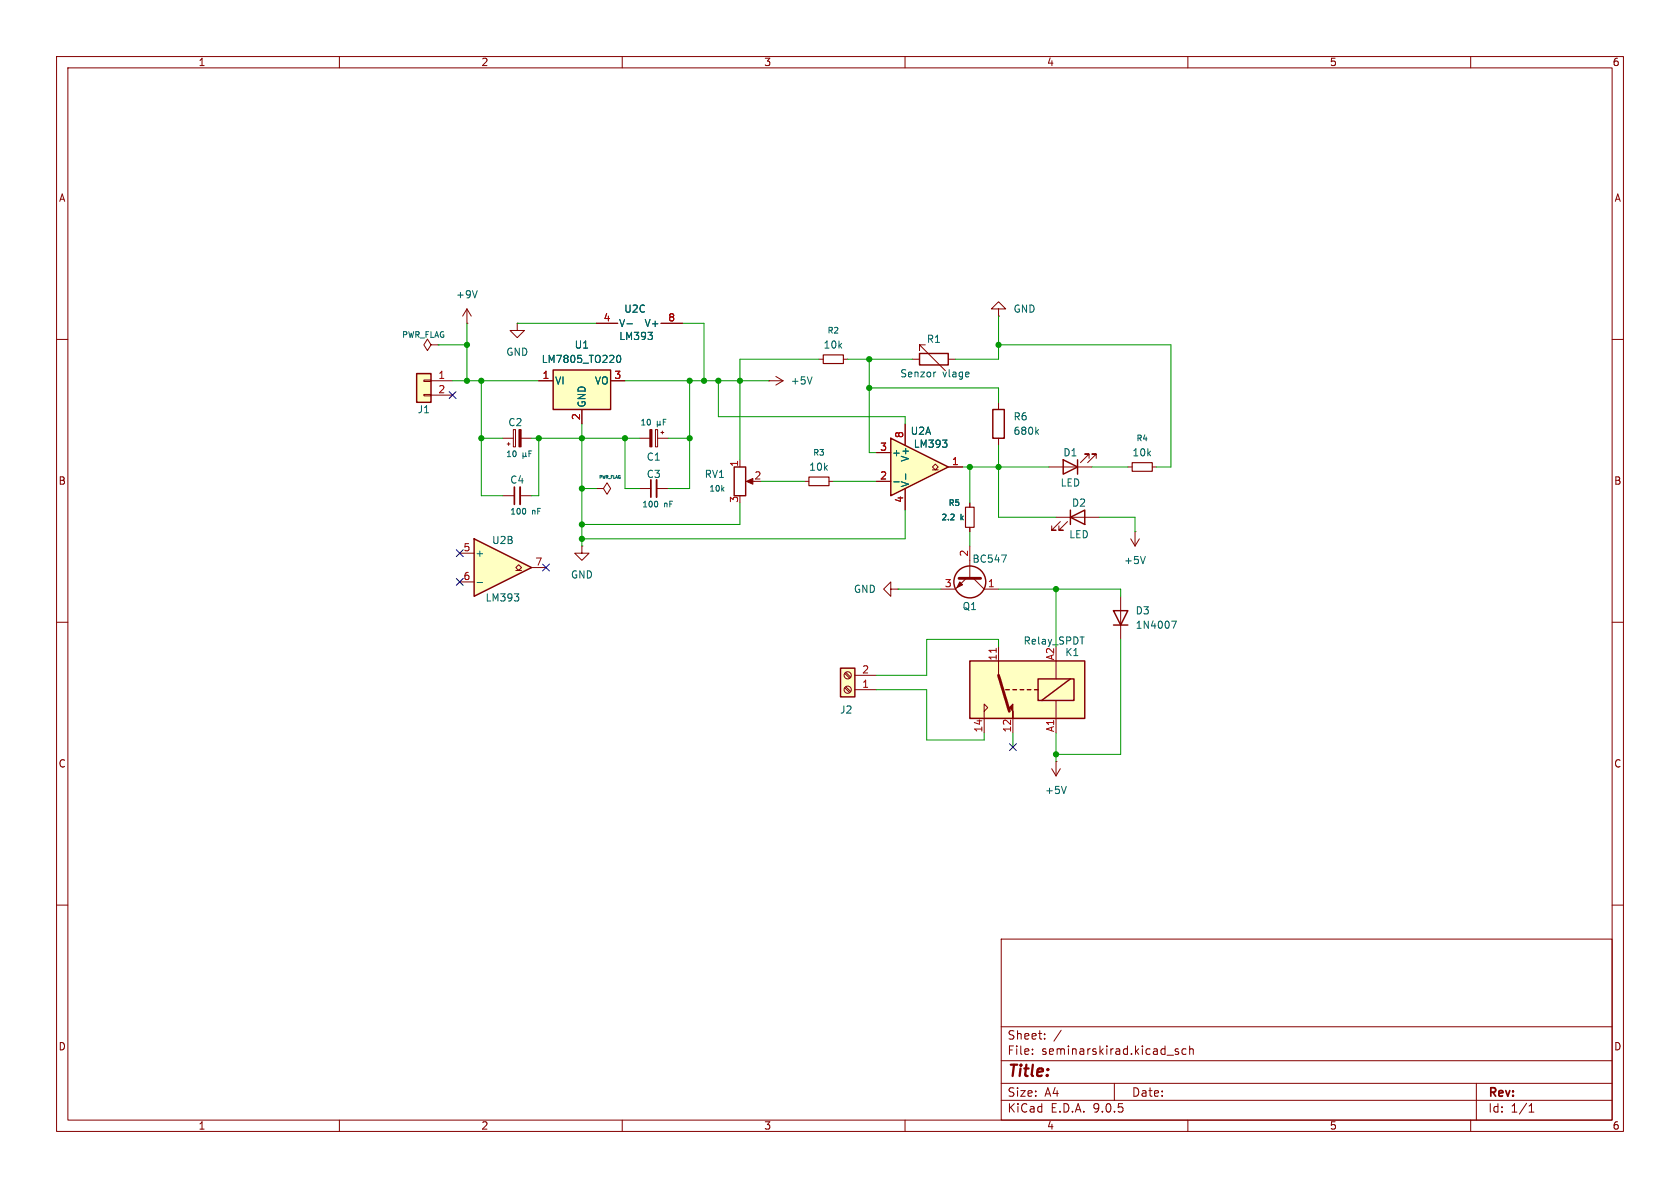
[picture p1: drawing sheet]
<svg xmlns="http://www.w3.org/2000/svg" width="297mm" height="210mm" viewBox="0 0 297 210" stroke-linecap="round" stroke-linejoin="round" font-family="sans-serif">
<g fill="none" stroke="#840000" stroke-width=".18">
<path d="M10 10h277v190h-277zM12 12h273v186h-273zM60 10v2M110 10v2M160 10v2M210 10v2M260 10v2M105.4 57.2h3.8M116.8 57.2h3.8M10 60h2M135.9 67.3h.1M135.9 67.3h2.5"/>
<path d="M137.2 66.5l1.2 .8M138.4 67.3l-1.2 .8M144.8 63.5h.7M149.1 63.5h.8M161.3 63.5h1.3M163.6 61h-1v1v-1l4.5 4.5M167.6 63.5h1.3M285 60h2M130.8 81.3v1.3M132.3 85.1h1M171.4 88.9v.8M171.4 93.2v.8"/>
<path d="M10 110h2M285 110h2M10 160h2M177 166h108v32h-108zM285 160h2M60 198v2M110 198v2M160 198v2M177 194.5h108M177 191.5h108M177 187.5h108M177 181.5h108"/>
<path d="M182.5 186.3v.1M182.5 185.5v.1M184.7 183.6v.1M184.7 182.8v.1M187.6 182.1l-1.3 2M197 191.5v3M208.3 185.5l-.3-.1-.3 .2 .1 .2 .5 .2v.3h-.6M209.7 185.5l-.5-.1-.2 .3v.4l.1 .2h.6M210 198v2M210.3 185.5l.2-.1 .4 .1 .1 .9M210.3 184.9v1.5M260 198v2"/>
<path d="M261 191.5v6.5M270.3 196.6h.9M270.3 195.5l.4-.4v1.5"/>
</g>
<path d="M162.6 62.5h5v2h-5zM129.8 82.6h2v5h-2z" fill="none" stroke="#840000" stroke-width=".25"/>
<path d="M132 85.1l1.1-.5v1z" fill="#840000" stroke="#840000" stroke-width=".18"/>
<path d="M110.8 57.2h1M114.5 58.7h.8l-.4 .5M115.3 59.4v.5M143.6 66.6l-.5 1.3M165.4 65.8h-.2" fill="none" stroke="#006464" stroke-width=".18"/>
<path d="M145.5 62.7h3.6v1.6h-3.6zM170.7 89.7h1.5v3.5h-1.5z" fill="none" stroke="#840000" stroke-width=".2"/>
<path d="M157.5 77.5l10.1 5.1-10.1 5z" fill="#ffffc2"/>
<path d="M157.5 77.5l10.1 5.1-10.1 5zM175.5 72.4h2v5.1h-2zM188 81.3l2.5 1.3-2.5 1.2zM189.2 91.4l2.6-1.2v2.5zM189.2 90.2v2.5M190.5 81.3v2.5" fill="none" stroke="#840000" stroke-width=".25"/>
<g fill="none" stroke="#840000" stroke-width=".18">
<path d="M176.5 54.6h1.3l-1.3-1.3-1.2 1.3h1.2v1.3M176.5 55.9h.1M113 77.5h1.9M115.9 75.9h.4v3.1h-.4zM116.3 77.5h1.8M116.8 76.5h.5M117.1 76.2v.5M160 74.9v3.8M176.5 71.1v1.3M176.5 77.5v1.2M113 86.4h2.1M116.1 86.4h2"/>
<path d="M142.2 85.1h.8M146.6 85.1h.7M154.9 80h2.6M154.9 85.1h2.6M160 86.4v3.8M164.8 83.1h.6l-.6-.5 .6-.6 .5 .6-.5 .5h.5M167.6 82.6h2.6M185.4 82.6h7.6M186.7 91.4h7.6M187.5 92.2l-1.6 1.5h.8h-.8v-.7M188.7 92.2l-1.5 1.5h.8h-.8v-.7M192.5 81v-.7h-.7h.7l-1.5 1.5"/>
<path d="M193.8 81v-.7h-.8h.8l-1.5 1.5M199.4 82.6h.8M203.7 82.6h.8"/>
</g>
<g fill="none" stroke="#006464" stroke-width=".18">
<path d="M116.2 74.5v1M116.2 75l.1 .1 .4-.1M116.7 75l.1 .1M116.7 74.5v.5M117.3 74.6h.3M117.7 74.1h-.4v1M166.6 77.8h.8l-.4 .5M167.3 78.4v.5M183.2 76.3l.4 .5M183.6 75.9l-.5 .5M116.2 88.8v.6M158 85.2h1"/>
<path d="M160.1 83.8v.9"/>
</g>
<path d="M143 84.3h3.6v1.6h-3.6zM200.2 81.8h3.5v1.5h-3.5z" fill="none" stroke="#840000" stroke-width=".2"/>
<path d="M114.9 75.9h.4v3.1h-.4z" fill="#840000" stroke="#840000" stroke-width=".18"/>
<path d="M115.1 84.8v3.1" fill="none" stroke="#840000" stroke-width=".3"/>
<path d="M116.1 84.8v3.1" fill="none" stroke="#840000" stroke-width=".33"/>
<path d="M171.4 116.8h20.4v10.2h-20.4z" fill="#ffffc2"/>
<g fill="none" stroke="#840000" stroke-width=".18">
<path d="M88.9 77.5h1.9M89.7 78.5h.5M89.9 78.2v.5M90.8 75.9h.3v3.1h-.3zM92.1 77.5h1.9M88.9 87.6h2M91.9 87.6h2.1M102.9 96.5v1.3h1.2l-1.2 1.3-1.3-1.3h1.3M102.9 96.5h.1M105.4 86.4h1.3l.6-1.1 .6 1.1-.6 1-.6-1M105.4 86.4h.1M176.5 114.3v5.1"/>
<path d="M186.7 116.8v3.2M174 125.7l.6-.6-.6-.6v5M179.1 127v2.5M186.7 123.8v5.7"/>
</g>
<path d="M171.4 116.8h20.4v10.2h-20.4zM177.8 121.9h.6M179.1 121.9h.6M180.3 121.9h.7M181.6 121.9h.6M182.9 121.9h.6M183.5 120h6.4v3.8h-6.4zM189.2 120l-5.1 3.8" fill="none" stroke="#840000" stroke-width=".25"/>
<g fill="#840000" stroke="#840000" stroke-width=".18">
<path d="M179.1 124.5v2.5v-1.3l-.7-.6z"/>
<path d="M91.7 75.9h.4v3.1h-.4z"/>
</g>
<path d="M176.5 119.4l1.9 6.3" fill="none" stroke="#840000" stroke-width=".51"/>
<path d="M176.1 114.6v.7" fill="none" stroke="#a90000" stroke-width=".18"/>
<path d="M94 79.7h-.5v1M92.5 80v1.1M92.5 80.6l.1 .1 .3-.1M92.9 90.1v.6M92.9 80.6l.2 .1M92.9 80v.6M93.5 80.2h.4" fill="none" stroke="#006464" stroke-width=".18"/>
<path d="M90.9 86.1v3.1" fill="none" stroke="#840000" stroke-width=".3"/>
<path d="M91.9 86.1v3.1" fill="none" stroke="#840000" stroke-width=".33"/>
<path d="M83.8 95.3l10.2 5-10.2 5.1z" fill="#ffffc2"/>
<path d="M83.8 95.3l10.2 5-10.2 5.1z" fill="none" stroke="#840000" stroke-width=".25"/>
<path d="M81.3 97.8h2.5M81.3 102.9h2.5M91.2 100.8h.5l-.5-.5 .5-.5 .5 .5-.5 .5h.5M94 100.3h2.5" fill="none" stroke="#840000" stroke-width=".18"/>
<path d="M84.3 103h1M90.9 105h.8l-.4 .5M91.7 105.6v.5" fill="none" stroke="#006464" stroke-width=".18"/>
<path d="M73.7 66h2.5v5.1h-2.5z" fill="#ffffc2"/>
<path d="M73.7 66h2.5v5.1h-2.5z" fill="none" stroke="#840000" stroke-width=".25"/>
<path d="M82.5 57.2h.1M82.5 54.6l-.7 1.3M82.5 54.6l.8 1.3M82.5 54.6v2.6M91.4 57.2v1.2h1.3l-1.3 1.3-1.2-1.3h1.2M91.4 57.2h.1M74.9 67.2h1.3v.2h-1.3zM74.9 69.7h1.3v.3h-1.3zM76.2 61l-.6-1.1-.7 1.1 .7 1 .6-1h1.3M76.2 67.3h3.8M76.2 69.9h3.8M77.5 61h.1" fill="none" stroke="#840000" stroke-width=".18"/>
<path d="M84.4 51.4l-.5 1.2" fill="none" stroke="#006464" stroke-width=".18"/>
<path d="M97.8 65.4h10.1v7h-10.1z" fill="#ffffc2"/>
<g fill="none" stroke="#840000" stroke-width=".25">
<path d="M97.8 65.4h10.1v7h-10.1zM196.8 108h2.6l-1.3 2.5zM196.8 110.5h2.6"/>
<circle cx="171.4" cy="102.9" r="2.82"/>
</g>
<g fill="none" stroke="#840000" stroke-width=".18">
<path d="M95.2 67.3h2.6M102.9 72.4v2.5M107.9 67.3h2.6M171.4 96.5v5.7M199.9 95.3l.8 1.2M200.7 94h.1M200.7 94v2.5M201.4 95.3l-.7 1.2M157.5 104.1v-1.2l-1.3 1.2 1.3 1.3v-1.3h1.2M158.7 104.1h.1M170.8 102.2l-1.9 1.9h-2.5M172.1 102.2l1.9 1.9h2.5"/>
<path d="M198.1 105.4v7.6M185.9 135.9l.8 1.3M186.7 134.6h.1M186.7 134.6v2.6M187.5 135.9l-.8 1.3"/>
</g>
<path d="M109.2 62.9l.1-.1a.68 .68 0 0 1 .5 .6 .68 .68 0 0 1-.5 .7 .84 .84 0 0 1-.1-1.2zM177.1 98.1h.8l-.5 1.3M202.5 98.4l-.4 1.2M207.1 109.8h.9l-.6 1.3M188.5 139l-.4 1.3" fill="none" stroke="#006464" stroke-width=".18"/>
<path d="M169.5 102.2h3.9" fill="none" stroke="#840000" stroke-width=".51"/>
<path d="M169.7 102.9l.5 .5-1 .5z" fill="#840000" stroke="#840000" stroke-width=".18"/>
<path d="M148.6 118.1h2.5v5.1h-2.5z" fill="#ffffc2"/>
<path d="M148.6 118.1h2.5v5.1h-2.5z" fill="none" stroke="#840000" stroke-width=".25"/>
<g fill="none" stroke="#840000" stroke-width=".18">
<path d="M105.4 57.2h3.8M116.8 57.2h3.8M95.2 67.3h2.6M102.9 72.4v2.5M107.9 67.3h2.6M160 74.9v3.8M154.9 80h2.6M154.9 85.1h2.6M160 86.4v3.8M167.6 82.6h2.6M171.4 88.9v.8M171.4 93.2v.8"/>
<path d="M149.4 119l.8 .9M149.5 118.9l.9 .8M151.1 119.4h3.8M149.4 121.6l.8 .8M149.5 121.4l.9 .9M151.1 121.9h3.8"/>
<circle cx="149.9" cy="119.4" r=".63"/>
<circle cx="149.9" cy="121.9" r=".63"/>
</g>
<g fill="none" stroke="#009600" stroke-width=".18">
<path d="M82.5 57.2v10.1M91.4 57.2h14M120.6 57.2h3.9v10.1M176.5 55.9v7.6h-7.6M77.5 61h5M80 67.3h15.2M85.1 77.5h3.8M85.1 67.3v20.3h3.8M94 77.5h19M95.2 77.5v10.1h-1.2M102.9 74.9v21.6M110.5 67.3h25.4"/>
<path d="M110.5 77.5v8.9h2.5M118.1 77.5h3.8M121.9 67.3v19.1h-3.8M127 67.3v6.4h33v1.2M144.8 63.5h-14v17.8M149.9 63.5h11.4M153.7 63.5v16.5h1.2M153.7 68.6h22.8v2.5M176.5 78.7v12.7h10.2M176.5 61h30.5v21.6h-2.5M102.9 86.4h2.5M130.8 88.9v3.8h-27.9"/>
<path d="M134.6 85.1h7.6M147.3 85.1h7.6M160 90.2v5.1h-57.1M170.2 82.6h15.2M171.4 82.6v6.3M171.4 94v2.5M193 82.6h6.4M194.3 91.4h6.4v2.6M158.7 104.1h7.7M176.5 114.3v-1.3h-12.7v6.4h-8.9M176.5 104.1h21.6v1.3M186.7 104.1v10.2"/>
<path d="M198.1 113v20.4h-11.4M154.9 121.9h8.9v8.9h10.2v-1.3M179.1 129.5v2.6M186.7 129.5v5.1"/>
</g>
<path d="M79.4 69.2l1.2 1.3M80.6 69.2l-1.2 1.3M80.7 97.2l1.2 1.2M81.9 97.2l-1.2 1.2M95.9 99.7l1.2 1.2M97.1 99.7l-1.2 1.2M80.7 102.3l1.2 1.2M81.9 102.3l-1.2 1.2M178.5 131.5l1.2 1.2M179.7 131.5l-1.2 1.2" fill="none" stroke="#000084" stroke-width=".18"/>
<path d="M110.8 57.2h1M114.5 58.7h.8l-.4 .5M115.3 59.4v.5M109.2 62.9l.1-.1a.68 .68 0 0 1 .5 .6 .68 .68 0 0 1-.5 .7 .84 .84 0 0 1-.1-1.2zM166.6 77.8h.8l-.4 .5M167.3 78.4v.5M158 85.2h1M160.1 83.8v.9" fill="none" stroke="#006464" stroke-width=".18"/>
<g fill="#009600" stroke="#009600" stroke-width=".18">
<circle cx="130.8" cy="67.3" r=".46"/>
<circle cx="121.9" cy="67.3" r=".46"/>
<circle cx="127" cy="67.3" r=".46"/>
<circle cx="121.9" cy="77.5" r=".46"/>
<circle cx="124.5" cy="67.3" r=".46"/>
<circle cx="153.7" cy="63.5" r=".46"/>
<circle cx="153.7" cy="68.6" r=".46"/>
<circle cx="176.5" cy="82.6" r=".46"/>
<circle cx="176.5" cy="61" r=".46"/>
<circle cx="171.4" cy="82.6" r=".46"/>
<circle cx="95.2" cy="77.5" r=".46"/>
<circle cx="85.1" cy="77.5" r=".46"/>
<circle cx="102.9" cy="95.3" r=".46"/>
<circle cx="102.9" cy="77.5" r=".46"/>
<circle cx="110.5" cy="77.5" r=".46"/>
<circle cx="102.9" cy="86.4" r=".46"/>
<circle cx="102.9" cy="92.7" r=".46"/>
<circle cx="82.5" cy="67.3" r=".46"/>
<circle cx="82.5" cy="61" r=".46"/>
<circle cx="85.1" cy="67.3" r=".46"/>
<circle cx="186.7" cy="104.1" r=".46"/>
<circle cx="186.7" cy="133.4" r=".46"/>
</g>
<text font-size="2.8" fill="#840000" x="178" y="190.9">Title:</text>
<g font-size="2.1" fill="#840000">
<text x="178" y="184">Sheet:</text>
<text x="178" y="186.7">File:</text>
<text x="184.1" y="186.7">seminarskirad.kicad_sch</text>
<text x="178" y="196.9">KiCad</text>
<text x="178" y="194.1">Size:</text>
<text x="184.7" y="194.1">A4</text>
<text x="185.7" y="196.9">E.D.A.</text>
<text x="193.3" y="196.9">9.0.5</text>
<text x="200" y="194.1">Date:</text>
<text x="263" y="194.3">Rev:</text>
<text x="263" y="196.9">Id:</text>
<text x="267.1" y="196.9">1/1</text>
</g>
<g font-size="1.8" fill="#840000">
<text x="35" y="11.9">1</text>
<text x="85" y="11.9">2</text>
<text x="135" y="11.9">3</text>
<text x="185" y="11.9">4</text>
<text x="235" y="11.9">5</text>
<text x="285" y="11.9">6</text>
<text x="10.3" y="35.9">A</text>
<text x="285.3" y="35.9">A</text>
<text x="10.3" y="85.9">B</text>
<text x="285.3" y="85.9">B</text>
<text x="10.3" y="135.9">C</text>
<text x="285.3" y="135.9">C</text>
<text x="10.3" y="185.9">D</text>
<text x="285.3" y="185.9">D</text>
<text x="35" y="199.9">1</text>
<text x="85" y="199.9">2</text>
<text x="135" y="199.9">3</text>
<text x="185" y="199.9">4</text>
<text x="235" y="199.9">5</text>
<text x="285" y="199.9">6</text>
</g>
<g font-size="1.8" fill="#006464">
<text x="80.5" y="52.9">+9V</text>
<text x="109.3" y="58">V-</text>
<text x="110.3" y="55.5">U2C</text>
<text x="113.8" y="58">V+</text>
<text x="179.1" y="55.5">GND</text>
<text x="89.4" y="63.1">GND</text>
<text x="95.7" y="64.4">LM7805_TO220</text>
<text x="101.5" y="61.8">U1</text>
<text x="109.4" y="60.3">LM393</text>
<text x="145.5" y="61.8">10k</text>
<text x="163.8" y="60.8">R1</text>
<text x="98" y="68.2">VI</text>
<text x="105.1" y="68.2">VO</text>
<text x="139.7" y="68.2">+5V</text>
<text x="159.1" y="66.9">Senzor</text>
<text x="166.6" y="66.9">vlage</text>
<text x="73.7" y="73.3">J1</text>
<text x="89.8" y="75.5">C2</text>
<text x="103.7" y="72.1" transform="rotate(-90 103.7 72.1)">GND</text>
<text x="160.9" y="77.1">U2A</text>
<text x="179.1" y="74.5">R6</text>
<text x="179.1" y="77.1">680k</text>
<text x="114.2" y="81.6">C1</text>
<text x="143" y="83.4">10k</text>
<text x="157.6" y="80.9">+</text>
<text x="160.9" y="81.7" transform="rotate(-90 160.9 81.7)">V+</text>
<text x="161.4" y="79.3">LM393</text>
<text x="187.9" y="80.9">D1</text>
<text x="200.1" y="80.9">10k</text>
<text x="90.1" y="85.7">C4</text>
<text x="114.2" y="84.7">C3</text>
<text x="124.5" y="84.7">RV1</text>
<text x="160.9" y="86.2" transform="rotate(-90 160.9 86.2)">V-</text>
<text x="187.4" y="86.2">LED</text>
<text x="189.4" y="89.8">D2</text>
<text x="188.9" y="95.4">LED</text>
<text x="83.9" y="98.7">+</text>
<text x="86.9" y="96.4">U2B</text>
<text x="171.8" y="99.7">BC547</text>
<text x="198.6" y="99.9">+5V</text>
<text x="85.7" y="106.5">LM393</text>
<text x="100.8" y="102.5">GND</text>
<text x="150.9" y="105">GND</text>
<text x="170.1" y="108.1">Q1</text>
<text x="200.7" y="108.8">D3</text>
<text x="200.7" y="111.4">1N4007</text>
<text x="180.9" y="114.1">Relay_SPDT</text>
<text x="186.4" y="116.8" transform="rotate(-90 186.4 116.8)">A2</text>
<text x="188.2" y="116.2">K1</text>
<text x="148.4" y="126.3">J2</text>
<text x="184.7" y="140.6">+5V</text>
</g>
<g font-size="1.8" fill="#a90000">
<text x="106.6" y="56.9">4</text>
<text x="118" y="56.9">8</text>
<text x="77.4" y="67.1">1</text>
<text x="77.4" y="69.6">2</text>
<text x="95.8" y="67.1">1</text>
<text x="108.5" y="67.1">3</text>
<text x="102.6" y="74.4" transform="rotate(-90 102.6 74.4)">2</text>
<text x="159.8" y="77.5" transform="rotate(-90 159.8 77.5)">8</text>
<text x="130.6" y="82.6" transform="rotate(-90 130.6 82.6)">1</text>
<text x="155.5" y="79.8">3</text>
<text x="168.2" y="82.3">1</text>
<text x="130.6" y="89" transform="rotate(-90 130.6 89)">3</text>
<text x="133.3" y="84.8">2</text>
<text x="155.5" y="84.8">2</text>
<text x="159.8" y="89" transform="rotate(-90 159.8 89)">4</text>
<text x="81.8" y="97.5">5</text>
<text x="94.5" y="100.1">7</text>
<text x="171.2" y="98.5" transform="rotate(-90 171.2 98.5)">2</text>
<text x="81.8" y="102.6">6</text>
<text x="166.9" y="103.9">3</text>
<text x="174.6" y="103.9">1</text>
<text x="152.3" y="119.1">2</text>
<text x="176.3" y="116.9" transform="rotate(-90 176.3 116.9)">11</text>
<text x="152.3" y="121.7">1</text>
<text x="173.7" y="129.6" transform="rotate(-90 173.7 129.6)">14</text>
<text x="178.8" y="129.6" transform="rotate(-90 178.8 129.6)">12</text>
<text x="186.4" y="129.5" transform="rotate(-90 186.4 129.5)">A1</text>
</g>
<g font-size="1.4" fill="#006464">
<text x="71" y="59.9">PWR_FLAG</text>
<text x="146.2" y="59.2">R2</text>
<text x="113.1" y="75.4">10</text>
<text x="89.4" y="81">10</text>
<text x="143.7" y="80.7">R3</text>
<text x="200.8" y="78.2">R4</text>
<text x="113.4" y="89.9">100</text>
<text x="117.4" y="89.9">nF</text>
<text x="125.3" y="87.1">10k</text>
<text x="167.6" y="89.6">R5</text>
<text x="90.1" y="91.2">100</text>
<text x="94" y="91.2">nF</text>
<text x="166.3" y="92.2">2.2</text>
<text x="169.8" y="92.2">k</text>
</g>
<text font-size=".7" fill="#006464" x="105.8" y="84.8">PWR_FLAG</text>
</svg>
